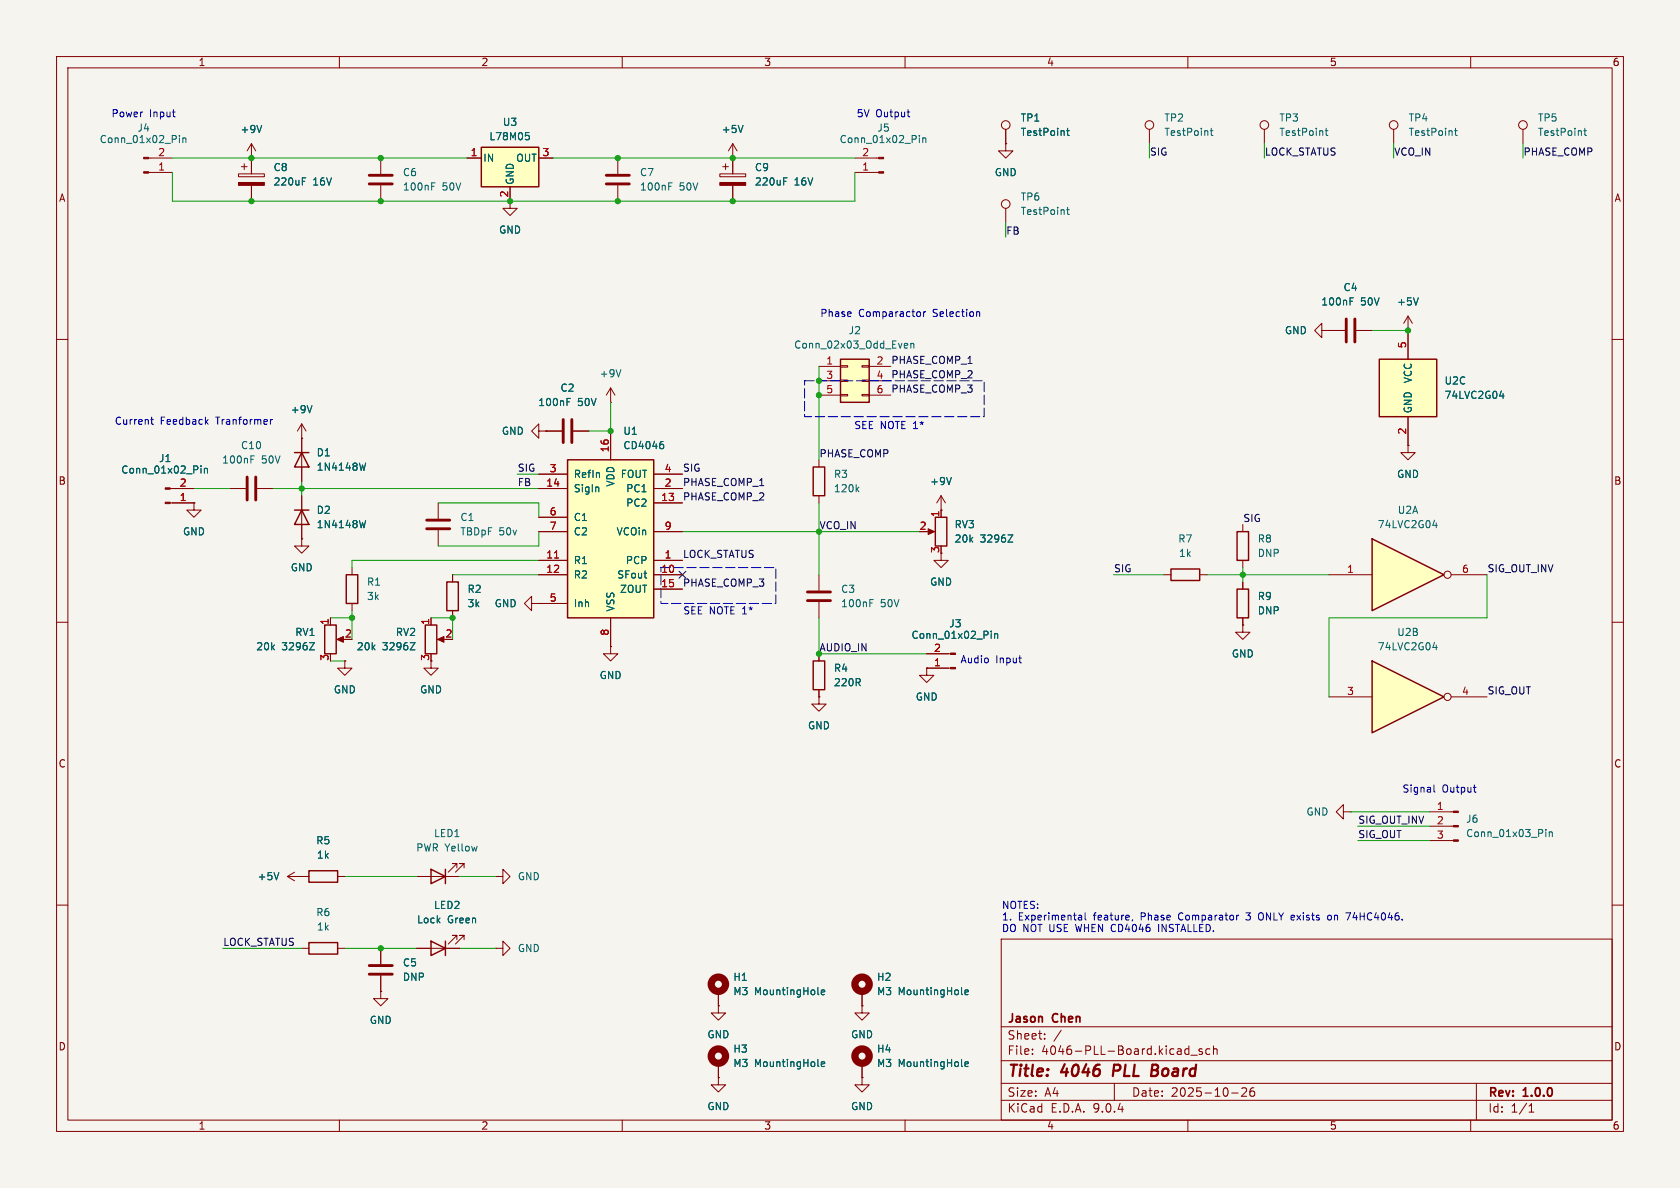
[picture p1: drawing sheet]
<svg xmlns="http://www.w3.org/2000/svg" width="297mm" height="210mm" viewBox="0 0 297 210" stroke-linecap="round" stroke-linejoin="round" font-family="sans-serif">
<path d="M0 0h297v210h-297z" fill="#f5f4ef" stroke="#f5f4ef" stroke-width=".18"/>
<g fill="none" stroke="#840000" stroke-width=".18">
<path d="M10 10h277v190h-277zM12 12h273v186h-273zM60 10v2M110 10v2M160 10v2M210 10v2M260 10v2M67.3 27.9v2.8M67.3 32.8v2.8M10 60h2M285 60h2M10 110h2"/>
<path d="M205.7 101.6h1.3M212.1 101.6h1.3M285 110h2M144.8 123.2v1.3h1.2l-1.2 1.2-1.3-1.2h1.3M144.8 123.2h.1M73.7 154.9h7.6M80.8 153.4v-.7h-.8h.8l-1.6 1.5M82 153.4v-.7h-.7h.7l-1.5 1.5M87.6 154.9h1.3v-1.2l1.3 1.2-1.3 1.3v-1.3M87.6 154.9h.1M10 160h2M73.7 167.6h7.6"/>
<path d="M80.8 166.1v-.7h-.8h.8l-1.6 1.5M82 166.1v-.7h-.7h.7l-1.5 1.5M87.6 167.6h1.3v-1.2l1.3 1.2-1.3 1.3v-1.3M87.6 167.6h.1M127 177.8v1.3h1.3l-1.3 1.2-1.3-1.2h1.3M127 177.8h.1M127 175.3v2.5M152.4 177.8v1.3h1.3l-1.3 1.2-1.3-1.2h1.3M152.4 177.8h.1M152.4 175.3v2.5M177 166h108v32h-108zM285 160h2"/>
<path d="M60 198v2M110 198v2M127 190.5v1.3h1.3l-1.3 1.2-1.3-1.2h1.3M127 190.5h.1M127 188v2.5M152.4 190.5v1.3h1.3l-1.3 1.2-1.3-1.2h1.3M152.4 190.5h.1M152.4 188v2.5M160 198v2M177 194.5h108M177 191.5h108M177 187.5h108"/>
<path d="M177 181.5h108M182.5 186.3v.1M182.5 185.5v.1M184.7 183.6v.1M184.7 182.8v.1M187.6 182.1l-1.3 2M197 191.5v3M209.7 185.4l.5 .1M210 198v2M210.2 184.9v1.5M210.2 186.3l-.5 .1M210.5 186.5h1.2"/>
<path d="M212.5 185.5l-.3-.1-.2 .2v.2l.5 .2v.3h-.5M213.9 185.5l-.4-.1-.3 .3v.4l.1 .2h.6M214.5 185.5l.2-.1 .4 .1 .1 .9M214.5 184.9v1.5M217.7 193.2h1.2M219.5 192.4l.6-.1 .2 .1 .1 .3-.9 1.1h.9M221.7 192.3a.59 .59 0 0 0-.7 .6v.6l.1 .2 .4 .1 .2-.1 .1-.5-.1-.3h-.5l-.2 .3M260 198v2M261 191.5v6.5M270.3 196.6h.9M270.3 195.5l.4-.4v1.5"/>
</g>
<path d="M197 188.2l-.3 2M203.6 189.2h.7M203.7 188.2h.7M204.3 189.2l.3 .1M204.5 190.1l-1 .1M204.5 189.1l-.2 .1" fill="none" stroke="#840000" stroke-width=".4"/>
<path d="M207 100.6h5.1v2h-5.1zM76.2 153.7l2.5 1.2-2.5 1.3zM78.7 153.7v2.5M76.2 166.4l2.5 1.2-2.5 1.3zM78.7 166.4v2.5" fill="none" stroke="#840000" stroke-width=".25"/>
<g fill="none" stroke="#840000" stroke-width="1.3">
<circle cx="127" cy="174" r="1.27"/>
<circle cx="152.4" cy="174" r="1.27"/>
<circle cx="127" cy="186.7" r="1.27"/>
<circle cx="152.4" cy="186.7" r="1.27"/>
</g>
<path d="M76.3 32.9h.4M76.3 32.3h.6M145.2 175.4l.6-.1-.1-.2-.3-.1-.2 .2 .1 .6h.4M170.6 175.4l.6-.1-.1-.2-.3-.1-.2 .2 .1 .6h.4M145.2 188.1l.6-.1-.1-.2-.3-.1-.2 .2 .1 .6h.4M170.6 188.1l.6-.1-.1-.2-.3-.1-.2 .2 .1 .6h.4" fill="none" stroke="#006464" stroke-width=".18"/>
<path d="M65.3 32.5h4M65.3 31h4" fill="none" stroke="#840000" stroke-width=".51"/>
<path d="M100.3 81.3h15.3v27.9h-15.3z" fill="#ffffc2"/>
<g fill="none" stroke="#840000" stroke-width=".25">
<path d="M52.1 80h2.5M52.1 90.2h2.5M53.3 80l1.3 2.6h-2.5zM53.3 90.2l1.3 2.5h-2.5zM100.3 81.3h15.3v27.9h-15.3zM218.7 94h2v5.1h-2zM57.4 110.5h2v5.1h-2zM61.2 101.6h2v5.1h-2zM75.2 110.5h2v5.1h-2zM79 102.9h2v5.1h-2zM143.8 116.8h2v5.1h-2zM218.7 104.1h2v5.1h-2z"/>
<path d="M54.6 153.9h5.1v2.1h-5.1zM54.6 166.6h5.1v2.1h-5.1z"/>
</g>
<g fill="none" stroke="#840000" stroke-width=".18">
<path d="M26.3 30.5h4.2M26.3 27.9h4.2M42.2 30.7h4.5v.5h-4.5zM42.7 29.5h1M43.2 29v1M44.4 27.9v2.8M44.4 32.8v2.8M90.2 35.6v1.2h1.2l-1.2 1.3-1.3-1.3h1.3M109.2 27.9v2.8M109.2 32.8v2.8M127.3 30.7h4.5v.5h-4.5zM127.8 29.5h1"/>
<path d="M128.3 29v1M129.5 27.9v2.8M129.5 32.8v2.8M177.8 25.4v1.3h1.3l-1.3 1.2-1.3-1.2h1.3M177.8 25.4h.1M203.2 22.9v2.5M223.5 22.9v2.5M246.4 22.9v2.5M269.2 22.9v2.5M53.3 77.5v7.6M95.2 76.2v-1.3l-1.2 1.3 1.2 1.3v-1.3h1.3M96.5 76.2h.1"/>
<path d="M96.5 76.2h2.8M101.3 76.2h2.8M107.9 71.1h.1M107.9 68.6v2.5M107.9 76.2v5.1M107.9 68.6l-.7 1.3M107.9 68.6l.8 1.3M30.1 86.4h4.2M30.1 88.9h4.2M34.3 88.9v1.3h1.3l-1.3 1.2-1.3-1.2h1.3M34.3 88.9h.1M40.6 86.4h2.8"/>
<path d="M45.5 86.4h2.8M53.3 87.6v7.7M77.5 88.9v2.8M77.5 93.7v2.8M95.2 83.8h5.1M95.2 86.4h5.1M95.2 91.4h5.1M95.2 94h5.1M95.2 99.1h5.1M115.6 83.8h5M115.6 86.4h5M115.6 94h5"/>
<path d="M115.6 99.1h5M115.6 88.9h5M219.7 92.7v1.3M219.7 99.1v1.2M58.4 109.2v1.3M59.9 113h1.1M61 116.8v1.3h1.2l-1.2 1.3-1.3-1.3h1.3M61 116.8h.1M62.2 100.3v1.3M62.2 106.7v1.3M76.2 116.8v1.3h1.3l-1.3 1.3-1.3-1.3h1.3M76.2 109.2v1.3"/>
<path d="M77.7 113h1M80 101.6v1.3M80 108v1.2M94 106.7v-1.3l-1.3 1.3 1.3 1.3v-1.3h1.2M95.2 106.7h.1M95.2 101.6h5.1M95.2 106.7h5.1M107.9 114.3v1.3h1.3l-1.3 1.2-1.2-1.2h1.2M107.9 114.3h.1M107.9 109.2v5.1M115.6 101.6h5M115.6 104.1h5"/>
<path d="M144.8 101.6v2.8M144.8 106.4v2.8M144.8 115.6v1.2M163.8 118.1v1.3h1.3l-1.3 1.3-1.2-1.3h1.2M163.8 118.1h.1M219.7 110.5v1.3h1.3l-1.3 1.2-1.3-1.2h1.3M219.7 110.5h.1M219.7 102.9v1.2M219.7 109.2v1.3M144.8 121.9v1.3M50.8 154.9h3.8M50.8 154.9l1.3 .8"/>
<path d="M52.1 154.2l-1.3 .7M53.3 154.9h.1M59.7 154.9h1.3M53.3 167.6h1.3M59.7 167.6h1.3M67.3 175.3v1.2h1.3l-1.3 1.3-1.3-1.3h1.3M67.3 175.3h.1M67.3 167.6v2.8M67.3 172.5v2.8"/>
<circle cx="203.2" cy="22.1" r=".76"/>
<circle cx="223.5" cy="22.1" r=".76"/>
<circle cx="246.4" cy="22.1" r=".76"/>
<circle cx="269.2" cy="22.1" r=".76"/>
</g>
<path d="M98 98.6h.8" fill="none" stroke="#a90000" stroke-width=".18"/>
<g fill="none" stroke="#006464" stroke-width=".18">
<path d="M31.7 23.9v.2M31.7 24.4v.8M32.3 24.4v.8M32.3 24.5l.2-.1h.3l.1 .8M53.5 32h.4M53.5 31.4h.6M118.2 32.9h.4M118.2 32.3h.6M138.5 32h.5M138.5 31.4h.6M214 23.1h.4M214.1 22.7v1.1l.3 .1"/>
<path d="M234.3 23.1h.5M234.5 22.7v1.1l.3 .1M257.1 23.1h.5M257.3 22.7v1.1l.3 .1M280 23.1h.5M280.2 22.7v1.1l.3 .1M100.2 71h.5M100.2 70.4h.6M109.8 65.3l-.5 1.3M117 78h.2M117.1 78.5l.2 .3v.3l-.2 .2M35.5 82.4v.1"/>
<path d="M35.5 82.8v.8M36.1 82.8v.8M36.1 82.9l.2-.1 .3 .1 .1 .7M44.4 81.2h.4M44.4 80.6h.6M64.6 81.9l-.3 1.2M64.6 92l-.3 1.3M54.7 113.6h.9l-.9 1.3h.9M72.5 113.6h.9l-.9 1.3h.9M113.8 101.3h.5M114.2 102.2h.1M153.8 106.6h.4"/>
<path d="M153.8 106h.6M49.3 154.2l-.4 1.3"/>
</g>
<path d="M107.2 32.5h4.1M107.2 31h4.1M99.6 74.2v4M101.1 74.2v4M43.7 84.3v4.1M45.2 84.3v4.1M75.4 91.9h4.1M75.4 93.5h4.1M142.7 106.2h4.1M142.7 104.6h4.1M65.3 172.2h4M65.3 170.7h4" fill="none" stroke="#840000" stroke-width=".51"/>
<g fill="#840000" stroke="#840000" stroke-width=".18">
<path d="M29.2 88.8h.9v.2h-.9z"/>
<path d="M29.2 86.2h.9v.3h-.9z"/>
<path d="M42.2 32.3h4.5v.5h-4.5z"/>
<path d="M77.3 113l1.2-.5v1z"/>
<path d="M59.6 113l1.1-.5v1z"/>
<path d="M25.4 30.4h.9v.2h-.9z"/>
<path d="M25.4 27.8h.9v.3h-.9z"/>
<path d="M127.3 32.3h4.5v.5h-4.5z"/>
</g>
<path d="M243.8 63.5h10.2v10.2h-10.2z" fill="#ffffc2"/>
<path d="M243.8 63.5h10.2v10.2h-10.2z" fill="none" stroke="#840000" stroke-width=".25"/>
<g fill="none" stroke="#840000" stroke-width=".18">
<path d="M44.4 27.9h.1M44.4 25.4l-.7 1.3M44.4 25.4l.8 1.3M44.4 25.4v2.5M233.7 58.4v-1.2l-1.3 1.2 1.3 1.3v-1.3h1.2M234.9 58.4h.1M234.9 58.4h2.8M239.8 58.4h2.8M248.9 58.4h.1M248.9 55.9v7.6M248.9 55.9l-.7 1.3M248.9 55.9l.8 1.3"/>
<path d="M248.9 78.7v1.3h1.3l-1.3 1.3-1.3-1.3h1.3M248.9 78.7h.1M248.9 73.7v5"/>
</g>
<path d="M46.3 22.2l-.5 1.2M238.7 53.3h.4M238.7 52.6h.6M250.7 52.6l-.4 1.3M265.1 70h.8M265.7 69.6v.8" fill="none" stroke="#006464" stroke-width=".18"/>
<path d="M238 56.4v4.1M239.5 56.4v4.1" fill="none" stroke="#840000" stroke-width=".51"/>
<path d="M85.1 26h10.1v7h-10.1z" fill="#ffffc2"/>
<path d="M85.1 26h10.1v7h-10.1z" fill="none" stroke="#840000" stroke-width=".25"/>
<path d="M82.5 27.9h2.6M90.2 33v2.6M95.2 27.9h2.6" fill="none" stroke="#840000" stroke-width=".18"/>
<path d="M92.9 23.4h.6M93.3 23.9l.3 .3v.3l-.3 .2" fill="none" stroke="#006464" stroke-width=".18"/>
<path d="M148.6 63.5h5.1v7.6h-5.1z" fill="#ffffc2"/>
<path d="M148.6 63.5h5.1v7.6h-5.1zM143.8 82.6h2v5h-2z" fill="none" stroke="#840000" stroke-width=".25"/>
<g fill="none" stroke="#840000" stroke-width=".18">
<path d="M129.5 27.9h.1M129.5 25.4l-.7 1.3M129.5 25.4l.8 1.3M129.5 25.4v2.5M151.1 30.5h4.2M151.1 27.9h4.2M177.8 22.9v2.5M177.8 36.8v2.6M53.3 77.5h.1M53.3 74.9l-.7 1.3M53.3 74.9l.8 1.3M53.3 74.9v2.6"/>
<path d="M144.8 64.8h3.8M144.8 67.3h3.8M144.8 69.9h3.8M148.6 64.6h1.3v.3h-1.3zM148.6 67.2h1.3v.2h-1.3zM148.6 69.7h1.3v.3h-1.3zM152.4 64.6h1.3v.3h-1.3zM152.4 67.2h1.3v.2h-1.3zM152.4 69.7h1.3v.3h-1.3zM153.7 64.8h3.8M153.7 67.3h3.8M153.7 69.9h3.8"/>
<path d="M144.8 81.3v1.3M144.8 87.6v1.3M166.4 90.2h.1M166.4 87.6l-.8 1.3M166.4 87.6l.7 1.3M166.4 87.6v2.6M163.8 118.1h4.2M163.8 115.6h4.2M237.5 143.5v-1.3l-1.3 1.3 1.3 1.3v-1.3h1.3M238.8 143.5h.1"/>
<circle cx="177.8" cy="22.1" r=".76"/>
<circle cx="177.8" cy="36.1" r=".76"/>
</g>
<g fill="none" stroke="#006464" stroke-width=".18">
<path d="M131.4 22.2l-.5 1.2M162.5 23.9v.2M162.5 24.4v.8M163.1 24.4v.8M163.1 24.5l.2-.1h.3l.1 .8M188.6 23.1h.4M188.6 37.1h.4M188.7 22.7v1.1l.3 .1M188.7 36.6v1.1l.3 .2M55.2 71.7l-.5 1.3M160.1 60.7l.3 .1 .1 .2-.6 .1M160.4 61.5h-.3"/>
<path d="M161 60.8l.2-.1 .3 .1 .1 .7M161 60.7v.8M151.5 86.5l.3 .4M151.8 86.1l-.4 .5M168.2 84.4l-.4 1.3M175.2 111.6v.1M175.2 112v.8M175.8 112v.8M175.8 112.1l.2-.1 .3 .1 .1 .7"/>
</g>
<g fill="#840000" stroke="#840000" stroke-width=".18">
<path d="M155.3 30.4h.9v.2h-.9z"/>
<path d="M155.3 27.8h.9v.3h-.9z"/>
<path d="M168 118h.9v.2h-.9z"/>
<path d="M168 115.4h.9v.3h-.9z"/>
</g>
<path d="M242.6 95.3l12.7 6.3-12.7 6.4z" fill="#ffffc2"/>
<path d="M242.6 95.3l12.7 6.3-12.7 6.4z" fill="none" stroke="#840000" stroke-width=".25"/>
<g fill="none" stroke="#840000" stroke-width=".18">
<path d="M234.9 101.6h7.7M256.5 101.6h6.4"/>
<circle cx="255.9" cy="101.6" r=".63"/>
</g>
<path d="M253.3 92.9h.8M253.9 92.4v.9" fill="none" stroke="#006464" stroke-width=".18"/>
<path d="M242.6 116.8l12.7 6.4-12.7 6.3z" fill="#ffffc2"/>
<path d="M165.4 91.4h2v5.1h-2zM242.6 116.8l12.7 6.4-12.7 6.3z" fill="none" stroke="#840000" stroke-width=".25"/>
<g fill="none" stroke="#840000" stroke-width=".18">
<path d="M44.4 27.9h.1M44.4 27.9v2.8M44.4 32.8v2.8M82.5 27.9h2.6M90.2 33v2.6M95.2 27.9h2.6M129.5 27.9h.1M129.5 27.9v2.8M129.5 32.8v2.8M177.8 25.4h.1M177.8 22.9v2.5M234.9 58.4h.1"/>
<path d="M234.9 58.4h2.8M239.8 58.4h2.8M248.9 58.4h.1M248.9 58.4v5.1M53.3 77.5h.1M53.3 77.5v2.5M96.5 76.2h.1M96.5 76.2h2.8M101.3 76.2h2.8M107.9 76.2v5.1M248.9 78.7h.1M248.9 73.7v5"/>
<path d="M30.5 86.4h3.8M30.5 88.9h3.8M34.3 88.9h.1M53.3 95.3v1.2h1.3l-1.3 1.3-1.2-1.3h1.2M53.3 95.3h.1M53.3 82.6v2.5M53.3 87.6v2.6M53.3 92.7v2.6M95.2 94h5.1M95.2 83.8h5.1M95.2 86.4h5.1M95.2 91.4h5.1"/>
<path d="M95.2 99.1h5.1M115.6 94h5M115.6 83.8h5M115.6 86.4h5M115.6 99.1h5M115.6 88.9h5M163.8 94h1M166.4 97.8v1.3h1.2l-1.2 1.2-1.3-1.2h1.3M166.4 90.2h.1M166.4 90.2v1.2M58.4 109.2v1.3M61 116.8h.1"/>
<path d="M76.2 109.2v1.3M80 101.6v1.3M80 108v1.2M95.2 106.7h.1M95.2 101.6h5.1M95.2 106.7h5.1M107.9 114.3h.1M107.9 109.2v5.1M115.6 101.6h5M115.6 104.1h5M144.8 115.6v1.2M163.8 118.1h.1"/>
<path d="M163.8 118.1h3.8M163.8 115.6h3.8M219.7 110.5h.1M219.7 102.9v1.2M219.7 109.2v1.3M144.8 123.2h.1M144.8 121.9v1.3M234.9 123.2h7.7M256.5 123.2h6.4M53.3 154.9h.1M53.3 154.9h1.3M59.7 154.9h1.3"/>
<path d="M252.7 143.5h4.2M252.7 146.1h4.2M252.7 148.6h4.2M67.3 175.3h.1M67.3 167.6v2.8M67.3 172.5v2.8M73.7 167.6h2.5M78.7 167.6h2.6M127 177.8h.1M127 175.3v2.5M152.4 177.8h.1M152.4 175.3v2.5"/>
<path d="M127 190.5h.1M127 188v2.5M152.4 190.5h.1M152.4 188v2.5"/>
<circle cx="255.9" cy="123.2" r=".63"/>
</g>
<g fill="none" stroke="#006464" stroke-width=".18">
<path d="M46.3 22.2l-.5 1.2M53.5 32h.4M53.5 31.4h.6M92.9 23.4h.6M93.3 23.9l.3 .3v.3l-.3 .2M131.4 22.2l-.5 1.2M138.5 32h.5M138.5 31.4h.6M188.6 23.1h.4M188.7 22.7v1.1l.3 .1M238.7 53.3h.4M238.7 52.6h.6"/>
<path d="M250.7 52.6l-.4 1.3M55.2 71.7l-.5 1.3M100.2 71h.5M100.2 70.4h.6M117 78h.2M117.1 78.5l.2 .3v.3l-.2 .2M265.1 70h.8M265.7 69.6v.8M35.5 82.4v.1M35.5 82.8v.8M36.1 82.8v.8M36.1 82.9l.2-.1 .3 .1 .1 .7"/>
<path d="M64.6 81.9l-.3 1.2M64.6 92l-.3 1.3M168.2 84.4l-.4 1.3M178.2 94.6h.8l-.8 1.2h.8M54.7 113.6h.9l-.9 1.3h.9M72.5 113.6h.9l-.9 1.3h.9M113.8 101.3h.5M114.2 102.2h.1M175.2 111.6v.1M175.2 112v.8M175.8 112v.8M175.8 112.1l.2-.1 .3 .1 .1 .7"/>
<path d="M253.3 114.5h.8M253.9 114v.9M49.3 154.2l-.4 1.3M273.3 146.6v.2M273.3 147.1v.8M273.9 147.1v.8M273.9 147.2l.2-.1h.3v.8M145.2 175.4l.6-.1-.1-.2-.3-.1-.2 .2 .1 .6h.4M170.6 175.4l.6-.1-.1-.2-.3-.1-.2 .2 .1 .6h.4M145.2 188.1l.6-.1-.1-.2-.3-.1-.2 .2 .1 .6h.4M170.6 188.1l.6-.1-.1-.2-.3-.1-.2 .2 .1 .6h.4"/>
</g>
<g fill="#840000" stroke="#840000" stroke-width=".18">
<path d="M256.9 143.4h.9v.2h-.9z"/>
<path d="M256.9 145.9h.9v.3h-.9z"/>
<path d="M256.9 148.5h.9v.2h-.9z"/>
<path d="M164.1 93.5l1.1 .5-1.1 .5z"/>
</g>
<g fill="none" stroke="#009600" stroke-width=".18">
<path d="M30.5 27.9h52M30.5 30.5v5.1h120.6v-5.1M97.8 27.9h53.3M177.8 39.4v2.5M203.2 25.4v2.5M223.5 25.4v2.5M246.4 25.4v2.5M269.2 25.4v2.5M242.6 58.4h6.3M107.9 71.1v5.1h-3.8M144.8 64.8v16.5M34.3 86.4h6.3"/>
<path d="M48.3 86.4h46.9M53.3 85.1v2.5M77.5 88.9h17.7v2.5M91.4 83.8h3.8M95.2 99.1h-33v1.2M95.2 94v2.5h-17.7M120.6 94h42M144.8 88.9v12.7M58.4 109.2h3.8M58.4 116.8h2.6M62.2 108v5M76.2 109.2h3.8v3.8"/>
<path d="M80 101.6h15.2M144.8 109.2v6.4h19M196.8 101.6h8.9M213.4 101.6h21.5M219.7 100.3v2.6M262.9 101.6v7.6h-28v14M61 154.9h12.7M81.3 154.9h6.3M238.8 143.5h13.9M240 148.6h12.7M240 146.1h12.7M39.4 167.6h13.9"/>
<path d="M61 167.6h12.7M81.3 167.6h6.3"/>
</g>
<path d="M120 101l1.3 1.2M121.3 101l-1.3 1.2" fill="none" stroke="#000084" stroke-width=".18"/>
<g fill="none" stroke="#0000c2" stroke-width=".18">
<path d="M30.5 19.8h.5M160.4 19.8h.4M30.8 20.6h.2M160.7 20.6h.1M162.5 55.1l.2 .3v.3l-.2 .3M163.3 55.1v.9M163.6 55.1l-.3 .3M172.7 55.2h.4l.1 .8M26.6 74.2h.5M26.8 73.7v1.1l.3 .2M36.4 74.5l.4 .5M36.8 74.2l-.5 .4"/>
<path d="M47.8 74.2v.8M48.2 74.2l-.4 .2M180.1 116.3h.5M180.5 117.2h.1M253.5 138.8v1l.2 .2M260.5 139.2h.4M260.8 140h.1M190.8 161.8h.2l.2 .2v.6M191.2 162.6h-.4M191.2 162.1l-.4 .1M191.8 161.4v1.1l.2 .1M200.2 162.6l-.1 .2"/>
<path d="M204.8 163.4v1.3M219 161.8h-.3M220.3 161.4h.7M220.3 162.5l.1 .1M222.5 162.2a.43 .43 0 0 0 .5 .4M223 161.4a.43 .43 0 0 0-.5 .4M234.8 161.9l.2-.1 .3 .1 .1 .5-.1 .2h-.3l-.2-.1zM237.9 161.4h.9l-.6 1.2"/>
</g>
<path d="M142.2 67.3h31.8v6.4h-31.8zM116.8 100.3h20.4v6.4h-20.4z" fill="none" stroke="#0000c2" stroke-width=".18" stroke-dasharray="1.7 .6"/>
<path d="M98 98.6h.8" fill="none" stroke="#a90000" stroke-width=".18"/>
<g fill="#009600" stroke="#009600" stroke-width=".18">
<circle cx="67.3" cy="167.6" r=".46"/>
<circle cx="80" cy="109.2" r=".46"/>
<circle cx="219.7" cy="101.6" r=".46"/>
<circle cx="248.9" cy="58.4" r=".46"/>
<circle cx="107.9" cy="76.2" r=".46"/>
<circle cx="109.2" cy="27.9" r=".46"/>
<circle cx="109.2" cy="35.6" r=".46"/>
<circle cx="129.5" cy="27.9" r=".46"/>
<circle cx="129.5" cy="35.6" r=".46"/>
<circle cx="44.4" cy="35.6" r=".46"/>
<circle cx="67.3" cy="35.6" r=".46"/>
<circle cx="67.3" cy="27.9" r=".46"/>
<circle cx="44.4" cy="27.9" r=".46"/>
<circle cx="90.2" cy="35.6" r=".46"/>
<circle cx="144.8" cy="67.3" r=".46"/>
<circle cx="144.8" cy="69.9" r=".46"/>
<circle cx="53.3" cy="86.4" r=".46"/>
<circle cx="62.2" cy="109.2" r=".46"/>
</g>
<g font-size="2.8" fill="#840000">
<text x="178" y="190.9">Title:</text>
<text x="187.7" y="190.9">4046</text>
<text x="197.6" y="190.9">PLL</text>
<text x="205.2" y="190.9">Board</text>
</g>
<g font-size="2.1" fill="#840000">
<text x="178" y="184">Sheet:</text>
<text x="178" y="181.2">Jason</text>
<text x="186.2" y="181.2">Chen</text>
<text x="178" y="186.7">File:</text>
<text x="184.1" y="186.7">4046-PLL-Board.kicad_sch</text>
<text x="178" y="196.9">KiCad</text>
<text x="178" y="194.1">Size:</text>
<text x="184.7" y="194.1">A4</text>
<text x="185.7" y="196.9">E.D.A.</text>
<text x="193.3" y="196.9">9.0.4</text>
<text x="200" y="194.1">Date:</text>
<text x="207" y="194.1">2025-10-26</text>
<text x="263" y="194.3">Rev:</text>
<text x="263" y="196.9">Id:</text>
<text x="267.1" y="196.9">1/1</text>
<text x="269.4" y="194.3">1.0.0</text>
</g>
<g font-size="1.8" fill="#840000">
<text x="35" y="11.9">1</text>
<text x="85" y="11.9">2</text>
<text x="135" y="11.9">3</text>
<text x="185" y="11.9">4</text>
<text x="235" y="11.9">5</text>
<text x="285" y="11.9">6</text>
<text x="10.3" y="35.9">A</text>
<text x="285.3" y="35.9">A</text>
<text x="10.3" y="85.9">B</text>
<text x="285.3" y="85.9">B</text>
<text x="75.9" y="116.9" transform="rotate(-90 75.9 116.9)">3</text>
<text x="10.3" y="135.9">C</text>
<text x="285.3" y="135.9">C</text>
<text x="10.3" y="185.9">D</text>
<text x="285.3" y="185.9">D</text>
<text x="35" y="199.9">1</text>
<text x="85" y="199.9">2</text>
<text x="135" y="199.9">3</text>
<text x="185" y="199.9">4</text>
<text x="235" y="199.9">5</text>
<text x="285" y="199.9">6</text>
</g>
<g font-size="1.8" fill="#0000c2">
<text x="19.6" y="20.9">Power</text>
<text x="26.4" y="20.9">Input</text>
<text x="151.4" y="20.9">5V</text>
<text x="154.8" y="20.9">Output</text>
<text x="144.9" y="56.2">Phase</text>
<text x="151.8" y="56.2">Comparactor</text>
<text x="165" y="56.2">Selection</text>
<text x="20.2" y="75.3">Current</text>
<text x="28.3" y="75.3">Feedback</text>
<text x="38.3" y="75.3">Tranformer</text>
<text x="150.9" y="76.1">SEE NOTE 1*</text>
<text x="120.7" y="108.8">SEE NOTE 1*</text>
<text x="169.7" y="117.5">Audio</text>
<text x="176" y="117.5">Input</text>
<text x="247.8" y="140.3">Signal</text>
<text x="254.9" y="140.3">Output</text>
<text x="177" y="160.9">NOTES:</text>
<text x="177" y="162.9">1.</text>
<text x="177" y="165">DO NOT USE WHEN CD4046</text>
<text x="180" y="162.9">Experimental</text>
<text x="193.5" y="162.9">feature,</text>
<text x="202" y="162.9">Phase</text>
<text x="205.4" y="165">INSTALLED.</text>
<text x="208.8" y="162.9">Comparator</text>
<text x="221" y="162.9">3</text>
<text x="223.4" y="162.9">ONLY exists</text>
<text x="236" y="162.9">on</text>
<text x="239.5" y="162.9">74HC4046.</text>
</g>
<g font-size="1.8" fill="#006464">
<text x="24.2" y="23.5">J4</text>
<text x="42.4" y="23.7">+9V</text>
<text x="88.8" y="22.5">U3</text>
<text x="127.5" y="23.7">+5V</text>
<text x="155" y="23.5">J5</text>
<text x="180.3" y="21.7">TP1</text>
<text x="205.7" y="21.7">TP2</text>
<text x="226.1" y="21.7">TP3</text>
<text x="248.9" y="21.7">TP4</text>
<text x="271.8" y="21.7">TP5</text>
<text x="17.5" y="25.5">Conn_01x02_Pin</text>
<text x="85.3" y="28.8">IN</text>
<text x="86.4" y="25">L78M05</text>
<text x="91.2" y="28.8">OUT</text>
<text x="148.3" y="25.5">Conn_01x02_Pin</text>
<text x="180.3" y="24.2">TestPoint</text>
<text x="205.7" y="24.2">TestPoint</text>
<text x="226.1" y="24.2">TestPoint</text>
<text x="248.9" y="24.2">TestPoint</text>
<text x="271.8" y="24.2">TestPoint</text>
<text x="48.3" y="30.5">C8</text>
<text x="48.3" y="33">220uF</text>
<text x="55.3" y="33">16V</text>
<text x="71.1" y="31.3">C6</text>
<text x="71.1" y="33.9">100nF</text>
<text x="78.2" y="33.9">50V</text>
<text x="91" y="32.8" transform="rotate(-90 91 32.8)">GND</text>
<text x="113" y="31.3">C7</text>
<text x="113" y="33.9">100nF</text>
<text x="120.1" y="33.9">50V</text>
<text x="133.4" y="30.5">C9</text>
<text x="133.4" y="33">220uF</text>
<text x="140.4" y="33">16V</text>
<text x="175.8" y="31.3">GND</text>
<text x="180.3" y="35.7">TP6</text>
<text x="88.1" y="41.5">GND</text>
<text x="180.3" y="38.2">TestPoint</text>
<text x="237.4" y="51.7">C4</text>
<text x="149.9" y="59.3">J2</text>
<text x="227.1" y="59.3">GND</text>
<text x="233.5" y="54.2">100nF</text>
<text x="240.5" y="54.2">50V</text>
<text x="246.9" y="54.2">+5V</text>
<text x="140.3" y="61.8">Conn_02x03_Odd_Even</text>
<text x="95.1" y="72">100nF</text>
<text x="99" y="69.4">C2</text>
<text x="102.1" y="72">50V</text>
<text x="105.9" y="66.9">+9V</text>
<text x="249.8" y="67.8" transform="rotate(-90 249.8 67.8)">VCC</text>
<text x="255.3" y="68.2">U2C</text>
<text x="255.3" y="70.7">74LVC2G04</text>
<text x="51.3" y="73.3">+9V</text>
<text x="88.6" y="77.1">GND</text>
<text x="110.1" y="77.1">U1</text>
<text x="249.8" y="73.2" transform="rotate(-90 249.8 73.2)">GND</text>
<text x="21.3" y="83.9">Conn_01x02_Pin</text>
<text x="28" y="81.9">J1</text>
<text x="39.2" y="82.1">100nF</text>
<text x="42.5" y="79.6">C10</text>
<text x="46.2" y="82.1">50V</text>
<text x="55.9" y="80.9">D1</text>
<text x="55.9" y="83.4">1N4148W</text>
<text x="110.1" y="79.6">CD4046</text>
<text x="101.3" y="84.7">RefIn</text>
<text x="101.3" y="87.2">SigIn</text>
<text x="108.8" y="86.1" transform="rotate(-90 108.8 86.1)">VDD</text>
<text x="109.6" y="84.7">FOUT</text>
<text x="110.6" y="87.2">PC1</text>
<text x="110.6" y="89.8">PC2</text>
<text x="147.3" y="84.7">R3</text>
<text x="147.3" y="87.2">120k</text>
<text x="164.3" y="86">+9V</text>
<text x="246.9" y="84.7">GND</text>
<text x="32.3" y="94.8">GND</text>
<text x="55.9" y="91">D2</text>
<text x="55.9" y="93.6">1N4148W</text>
<text x="81.3" y="92.3">C1</text>
<text x="81.3" y="94.8">TBDpF</text>
<text x="88.2" y="94.8">50v</text>
<text x="101.3" y="92.3">C1</text>
<text x="101.3" y="94.8">C2</text>
<text x="108.9" y="94.8">VCOin</text>
<text x="168.7" y="93.6">RV3</text>
<text x="243.5" y="93.6">74LVC2G04</text>
<text x="247" y="91">U2A</text>
<text x="51.3" y="101.2">GND</text>
<text x="101.3" y="99.9">R1</text>
<text x="110.5" y="99.9">PCP</text>
<text x="168.7" y="96.1">20k</text>
<text x="173.3" y="96.1">3296Z</text>
<text x="208.2" y="96.1">R7</text>
<text x="208.3" y="98.7">1k</text>
<text x="222.3" y="96.1">R8</text>
<text x="222.3" y="98.7">DNP</text>
<text x="64.8" y="103.7">R1</text>
<text x="64.8" y="106.3">3k</text>
<text x="82.6" y="105">R2</text>
<text x="82.6" y="107.5">3k</text>
<text x="87.4" y="107.5">GND</text>
<text x="101.3" y="102.5">R2</text>
<text x="101.3" y="107.5">Inh</text>
<text x="109" y="102.5">SFout</text>
<text x="109.5" y="105">ZOUT</text>
<text x="148.6" y="105">C3</text>
<text x="148.6" y="107.5">100nF</text>
<text x="155.6" y="107.5">50V</text>
<text x="164.3" y="103.7">GND</text>
<text x="222.3" y="106.3">R9</text>
<text x="52.1" y="112.6">RV1</text>
<text x="69.9" y="112.6">RV2</text>
<text x="108.8" y="108.2" transform="rotate(-90 108.8 108.2)">VSS</text>
<text x="161" y="113.1">Conn_01x02_Pin</text>
<text x="167.7" y="111.1">J3</text>
<text x="222.3" y="108.8">DNP</text>
<text x="246.9" y="112.6">U2B</text>
<text x="45.2" y="115.2">20k</text>
<text x="49.8" y="115.2">3296Z</text>
<text x="63" y="115.2">20k</text>
<text x="67.6" y="115.2">3296Z</text>
<text x="147.3" y="119">R4</text>
<text x="217.7" y="116.4">GND</text>
<text x="243.5" y="115.2">74LVC2G04</text>
<text x="58.9" y="122.8">GND</text>
<text x="74.2" y="122.8">GND</text>
<text x="105.9" y="120.2">GND</text>
<text x="147.3" y="121.5">220R</text>
<text x="161.8" y="124.1">GND</text>
<text x="142.7" y="129.1">GND</text>
<text x="55.8" y="149.5">R5</text>
<text x="76.6" y="148.2">LED1</text>
<text x="230.9" y="144.4">GND</text>
<text x="259.1" y="145.6">J6</text>
<text x="259.1" y="148.2">Conn_01x03_Pin</text>
<text x="45.4" y="155.8">+5V</text>
<text x="55.9" y="152">1k</text>
<text x="73.5" y="150.7">PWR Yellow</text>
<text x="91.4" y="155.8">GND</text>
<text x="76.6" y="160.9">LED2</text>
<text x="55.8" y="162.2">R6</text>
<text x="55.9" y="164.7">1k</text>
<text x="73.6" y="163.4">Lock</text>
<text x="79.1" y="163.4">Green</text>
<text x="71.1" y="171">C5</text>
<text x="71.1" y="173.6">DNP</text>
<text x="91.4" y="168.5">GND</text>
<text x="129.5" y="173.6">H1</text>
<text x="154.9" y="173.6">H2</text>
<text x="129.5" y="176.1">M3</text>
<text x="133.4" y="176.1">MountingHole</text>
<text x="154.9" y="176.1">M3</text>
<text x="158.8" y="176.1">MountingHole</text>
<text x="65.3" y="181.2">GND</text>
<text x="125" y="183.7">GND</text>
<text x="150.4" y="183.7">GND</text>
<text x="129.5" y="188.8">M3</text>
<text x="129.5" y="186.3">H3</text>
<text x="133.4" y="188.8">MountingHole</text>
<text x="154.9" y="188.8">M3</text>
<text x="154.9" y="186.3">H4</text>
<text x="158.8" y="188.8">MountingHole</text>
<text x="125" y="196.4">GND</text>
<text x="150.4" y="196.4">GND</text>
</g>
<g font-size="1.8" fill="#a90000">
<text x="27.9" y="27.7">2</text>
<text x="83.1" y="27.7">1</text>
<text x="95.8" y="27.7">3</text>
<text x="152.3" y="27.7">2</text>
<text x="27.9" y="30.2">1</text>
<text x="89.9" y="35" transform="rotate(-90 89.9 35)">2</text>
<text x="152.3" y="30.2">1</text>
<text x="146" y="64.5">1</text>
<text x="154.9" y="64.5">2</text>
<text x="248.7" y="61.7" transform="rotate(-90 248.7 61.7)">5</text>
<text x="146" y="67.1">3</text>
<text x="146" y="69.6">5</text>
<text x="154.9" y="67.1">4</text>
<text x="154.9" y="69.6">6</text>
<text x="248.7" y="76.9" transform="rotate(-90 248.7 76.9)">2</text>
<text x="97.1" y="83.6">3</text>
<text x="107.7" y="80.1" transform="rotate(-90 107.7 80.1)">16</text>
<text x="117.4" y="83.6">4</text>
<text x="31.7" y="88.6">1</text>
<text x="31.7" y="86.1">2</text>
<text x="96.5" y="86.1">14</text>
<text x="116.8" y="88.6">13</text>
<text x="117.4" y="86.1">2</text>
<text x="97.1" y="91.2">6</text>
<text x="97.1" y="93.7">7</text>
<text x="117.4" y="93.7">9</text>
<text x="162.5" y="93.7">2</text>
<text x="166.1" y="91.5" transform="rotate(-90 166.1 91.5)">1</text>
<text x="96.5" y="98.8">11</text>
<text x="96.5" y="101.3">12</text>
<text x="116.8" y="101.3">10</text>
<text x="117.4" y="98.8">1</text>
<text x="166.1" y="97.9" transform="rotate(-90 166.1 97.9)">3</text>
<text x="238.1" y="101.3">1</text>
<text x="258.4" y="101.3">6</text>
<text x="97.1" y="106.4">5</text>
<text x="116.8" y="103.9">15</text>
<text x="58.2" y="110.6" transform="rotate(-90 58.2 110.6)">1</text>
<text x="60.9" y="112.8">2</text>
<text x="75.9" y="110.6" transform="rotate(-90 75.9 110.6)">1</text>
<text x="78.7" y="112.8">2</text>
<text x="107.7" y="112.5" transform="rotate(-90 107.7 112.5)">8</text>
<text x="58.2" y="116.9" transform="rotate(-90 58.2 116.9)">3</text>
<text x="165" y="117.9">1</text>
<text x="165" y="115.3">2</text>
<text x="238.1" y="122.9">3</text>
<text x="258.4" y="122.9">4</text>
<text x="253.9" y="143.3">1</text>
<text x="253.9" y="145.8">2</text>
<text x="253.9" y="148.3">3</text>
</g>
<g font-size="1.8" fill="#0f0f0f">
<text x="203.2" y="27.6">SIG</text>
<text x="223.5" y="27.6">LOCK_STATUS</text>
<text x="246.4" y="27.6">VCO_IN</text>
<text x="269.2" y="27.6">PHASE_COMP</text>
<text x="177.8" y="41.6">FB</text>
<text x="157.5" y="64.4">PHASE_COMP_1</text>
<text x="157.5" y="69.5">PHASE_COMP_3</text>
<text x="157.5" y="67">PHASE_COMP_2</text>
<text x="91.4" y="83.5">SIG</text>
<text x="120.6" y="83.5">SIG</text>
<text x="144.8" y="80.9">PHASE_COMP</text>
<text x="91.4" y="86">FB</text>
<text x="120.6" y="86">PHASE_COMP_1</text>
<text x="120.6" y="88.6">PHASE_COMP_2</text>
<text x="219.7" y="92.4">SIG</text>
<text x="120.6" y="98.7">LOCK_STATUS</text>
<text x="196.8" y="101.3">SIG</text>
<text x="262.9" y="101.3">SIG_OUT_INV</text>
<text x="120.6" y="103.8">PHASE_COMP_3</text>
<text x="262.9" y="122.8">SIG_OUT</text>
<text x="240" y="145.7">SIG_OUT_INV</text>
<text x="240" y="148.2">SIG_OUT</text>
<text x="39.4" y="167.3">LOCK_STATUS</text>
</g>
<g font-size="1.8" fill="#009600">
<text x="144.8" y="93.6">VCO_IN</text>
<text x="144.8" y="115.2">AUDIO_IN</text>
</g>
</svg>
